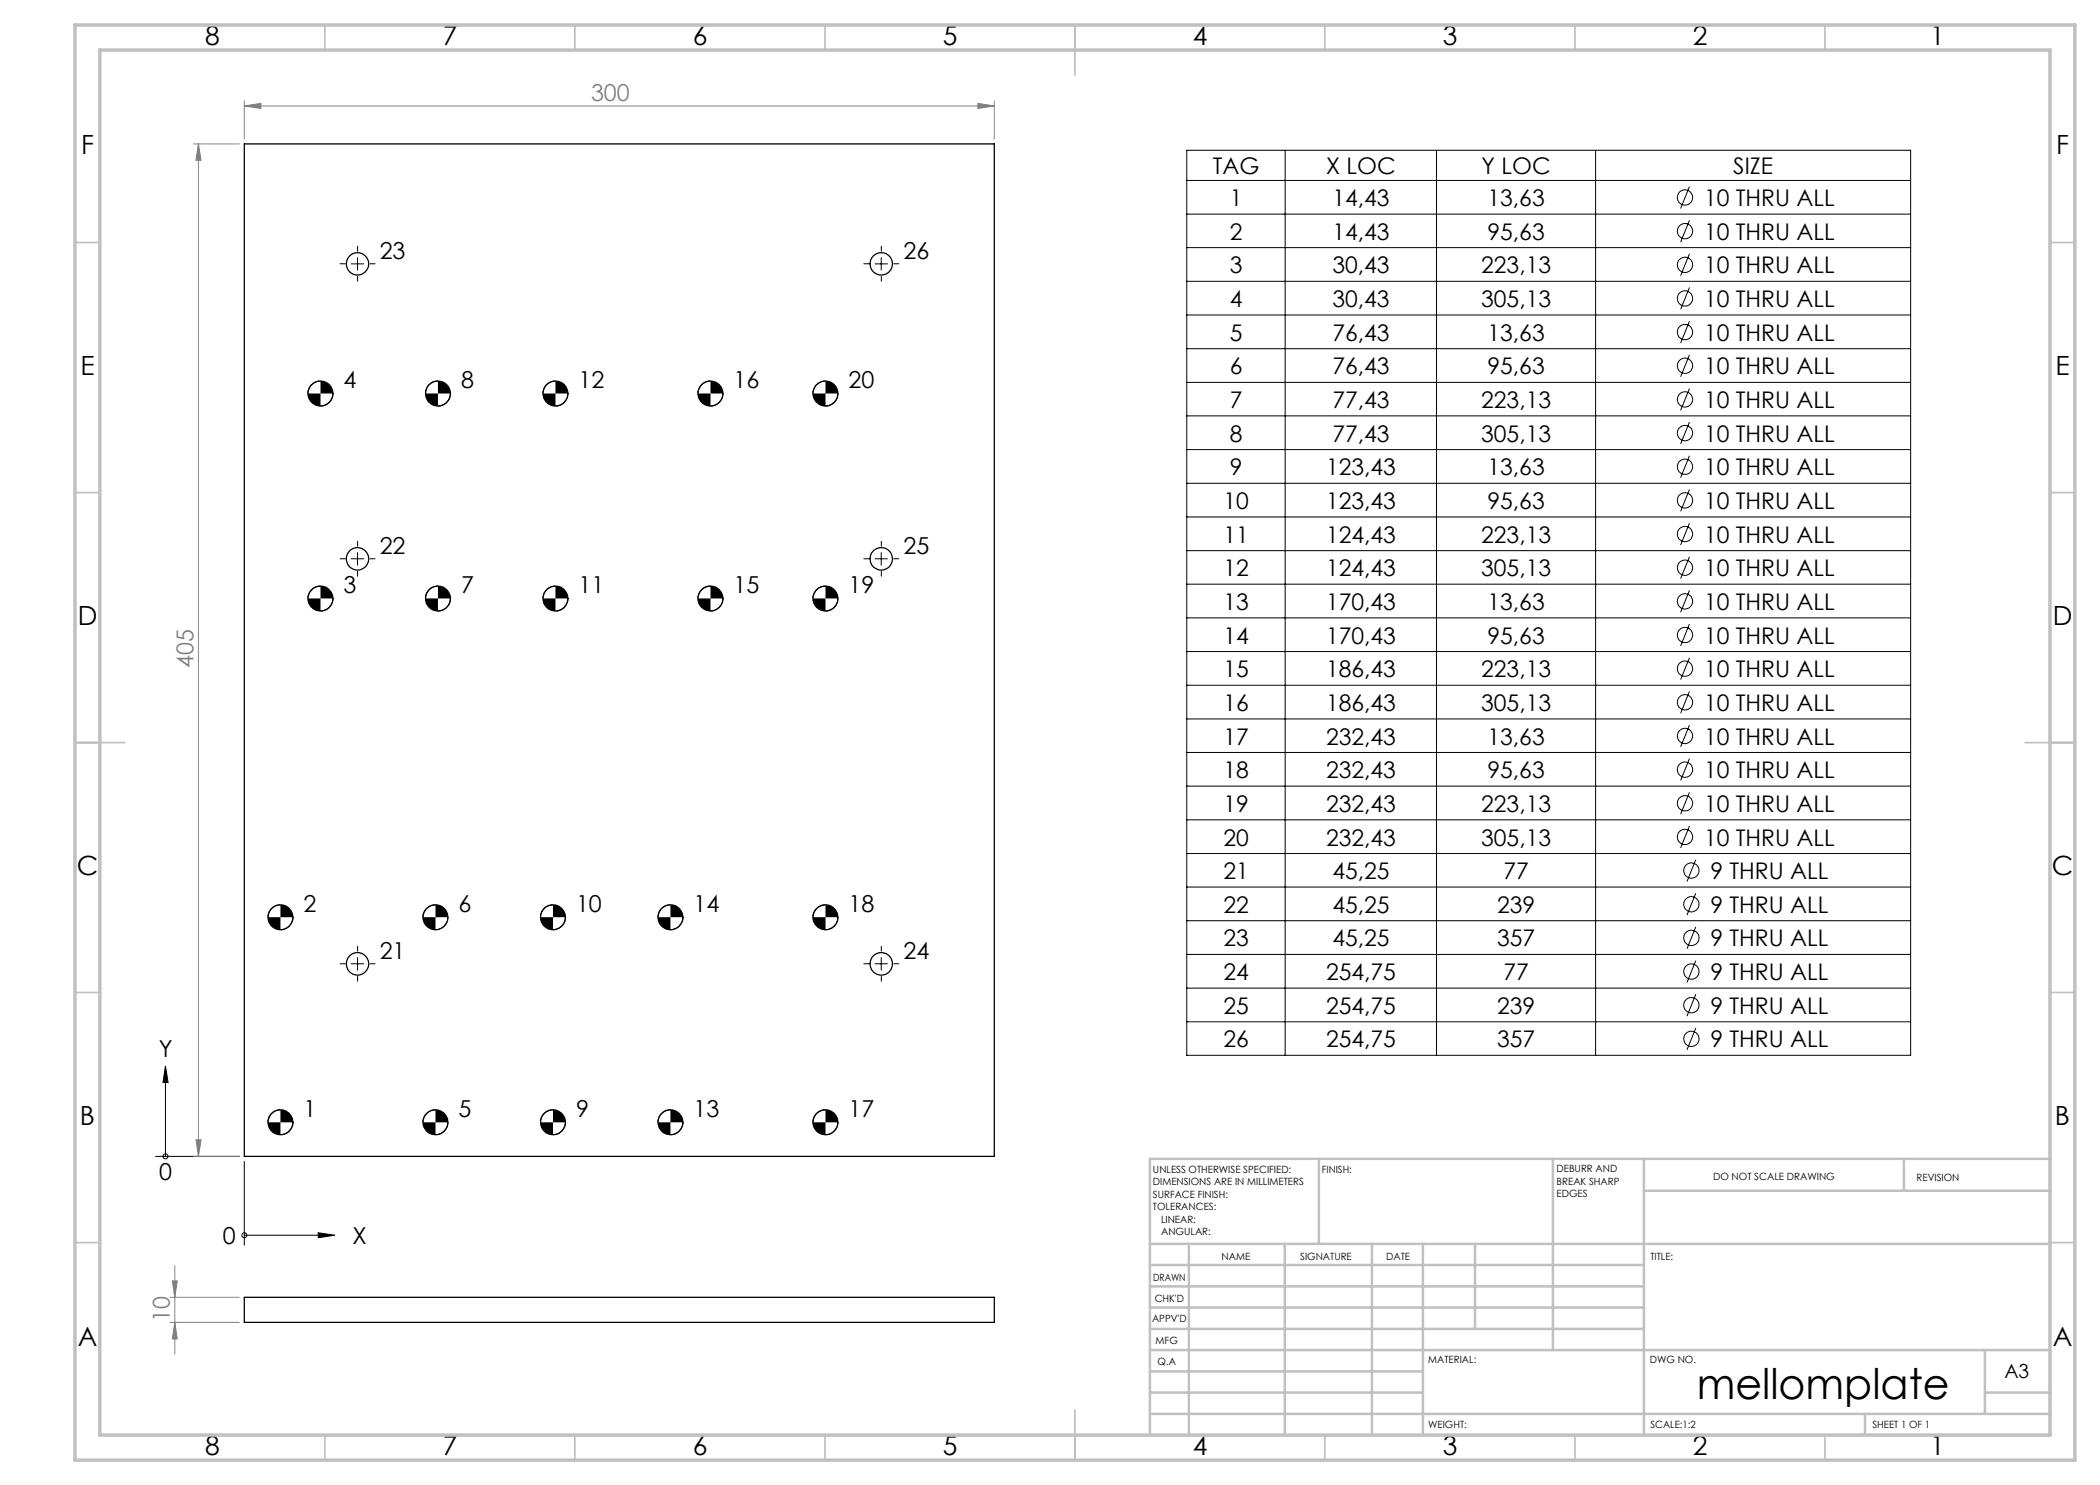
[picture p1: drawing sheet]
<svg xmlns="http://www.w3.org/2000/svg" width="420mm" height="297mm" viewBox="0 0 420 297" stroke-linecap="round" stroke-linejoin="round" font-family="sans-serif">
<g fill="none" stroke="#000" stroke-width=".2">
<path d="M237.3 30.1h144.8v181h-144.8zM237.3 36.1h144.8M257 30.1v181M287.3 30.1v181M319.1 30.1v181M337.9 37.3l-1.8 4.4M70.2 52.8h2.5M71.5 51.5v2.5M175 52.8h2.5M176.2 51.5v2.5M237.3 42.8h144.8M237.3 49.5h144.8"/>
<path d="M237.3 56.3h144.8M337.9 44.1l-1.8 4.3M337.9 50.8l-1.8 4.3M337.9 57.5l-1.8 4.4M64.1 76.2a2.52 2.52 0 0 0-2.5 2.5M66.6 78.7a2.52 2.52 0 0 1-2.5 2.5M87.6 76.2a2.52 2.52 0 0 0-2.5 2.5M90.1 78.7a2.52 2.52 0 0 1-2.5 2.5M111.1 76.2a2.52 2.52 0 0 0-2.5 2.5M113.6 78.7a2.52 2.52 0 0 1-2.5 2.5M142.1 76.2a2.52 2.52 0 0 0-2.5 2.5M144.6 78.7a2.52 2.52 0 0 1-2.5 2.5"/>
<path d="M165.1 76.2a2.52 2.52 0 0 0-2.5 2.5M167.6 78.7a2.46 2.46 0 0 1-2.5 2.5M237.3 63h144.8M237.3 69.7h144.8M237.3 76.5h144.8M337.9 64.2l-1.8 4.4M337.9 71l-1.8 4.3M337.9 77.7l-1.8 4.4M237.3 83.2h144.8M237.3 89.9h144.8M237.3 96.7h144.8M337.9 84.4l-1.8 4.4"/>
<path d="M337.9 91.2l-1.8 4.3M337.9 97.9l-1.8 4.4M64.1 117.2a2.52 2.52 0 0 0-2.5 2.5M66.6 119.7a2.52 2.52 0 0 1-2.5 2.5M70.2 111.8h2.5M71.5 110.5v2.5M87.6 117.2a2.52 2.52 0 0 0-2.5 2.5M90.1 119.7a2.52 2.52 0 0 1-2.5 2.5M111.1 117.2a2.52 2.52 0 0 0-2.5 2.5M113.6 119.7a2.52 2.52 0 0 1-2.5 2.5M142.1 117.2a2.52 2.52 0 0 0-2.5 2.5M144.6 119.7a2.52 2.52 0 0 1-2.5 2.5"/>
<path d="M165.1 117.2a2.52 2.52 0 0 0-2.5 2.5M167.6 119.7a2.46 2.46 0 0 1-2.5 2.5M175 111.8h2.5M176.2 110.5v2.5M237.3 103.4h144.8M237.3 110.1h144.8M237.3 116.8h144.8M337.9 104.6l-1.8 4.4M337.9 111.4l-1.8 4.3M337.9 118.1l-1.8 4.3M237.3 123.6h144.8M237.3 130.3h144.8"/>
<path d="M237.3 137.1h144.8M337.9 124.8l-1.8 4.4M337.9 131.5l-1.8 4.4M337.9 138.3l-1.8 4.4M237.3 143.8h144.8M237.3 150.5h144.8M237.3 157.2h144.8M337.9 145l-1.8 4.4M337.9 151.7l-1.8 4.4M337.9 158.5l-1.8 4.3M237.3 164h144.8M237.3 170.7h144.8"/>
<path d="M237.3 177.4h144.8M337.9 165.2l-1.8 4.4M339.2 171.9l-1.8 4.4M339.2 178.6l-1.8 4.4M56.1 181a2.46 2.46 0 0 0-2.5 2.4M58.6 183.4a2.52 2.52 0 0 1-2.5 2.5M70.2 192.8h2.5M71.5 191.5v2.5M87.1 181a2.46 2.46 0 0 0-2.5 2.4M89.6 183.4a2.46 2.46 0 0 1-2.5 2.5M110.6 181a2.46 2.46 0 0 0-2.5 2.4M113.1 183.4a2.52 2.52 0 0 1-2.5 2.5"/>
<path d="M134.1 181a2.46 2.46 0 0 0-2.5 2.4M136.6 183.4a2.52 2.52 0 0 1-2.5 2.5M165.1 181a2.46 2.46 0 0 0-2.5 2.4M167.6 183.4a2.46 2.46 0 0 1-2.5 2.5M175 192.8h2.5M176.2 191.5v2.5M237.3 184.1h144.8M237.3 190.9h144.8M237.3 197.6h144.8M339.2 185.4l-1.8 4.4M339.2 192.1l-1.8 4.4M339.2 198.9l-1.8 4.3"/>
<path d="M33.1 213.2l.5 3.3h-1zM33.1 216.5v14.8M237.3 204.4h144.8M339.2 205.6l-1.8 4.4M31.1 231.3h16.8M48.9 232.3v16.8M56.1 222a2.46 2.46 0 0 0-2.5 2.5M58.6 224.5a2.53 2.53 0 0 1-2.5 2.4M87.1 222a2.46 2.46 0 0 0-2.5 2.5M89.6 224.5a2.46 2.46 0 0 1-2.5 2.4M110.6 222a2.46 2.46 0 0 0-2.5 2.5M113.1 224.5a2.53 2.53 0 0 1-2.5 2.4"/>
<path d="M134.1 222a2.46 2.46 0 0 0-2.5 2.5M136.6 224.5a2.53 2.53 0 0 1-2.5 2.4M165.1 222a2.46 2.46 0 0 0-2.5 2.5M167.6 224.5a2.46 2.46 0 0 1-2.5 2.4M48.9 247h14.7M63.6 246.6l3.4 .4-3.4 .5z"/>
<circle cx="337" cy="39.5" r="1.53"/>
<circle cx="337" cy="46.2" r="1.53"/>
<circle cx="337" cy="53" r="1.53"/>
<circle cx="337" cy="59.7" r="1.53"/>
<circle cx="337" cy="66.4" r="1.53"/>
<circle cx="337" cy="73.1" r="1.53"/>
<circle cx="337" cy="79.9" r="1.53"/>
<circle cx="337" cy="86.6" r="1.53"/>
<circle cx="337" cy="93.4" r="1.53"/>
<circle cx="337" cy="100.1" r="1.53"/>
<circle cx="337" cy="106.8" r="1.53"/>
<circle cx="337" cy="113.5" r="1.53"/>
<circle cx="337" cy="133.7" r="1.53"/>
<circle cx="337" cy="127" r="1.53"/>
<circle cx="337" cy="120.3" r="1.53"/>
<circle cx="337" cy="147.2" r="1.53"/>
<circle cx="337" cy="153.9" r="1.53"/>
<circle cx="337" cy="140.5" r="1.53"/>
<circle cx="337" cy="160.7" r="1.54"/>
<circle cx="337" cy="167.4" r="1.53"/>
<circle cx="338.3" cy="174.1" r="1.53"/>
<circle cx="338.3" cy="194.3" r="1.54"/>
<circle cx="338.3" cy="180.8" r="1.53"/>
<circle cx="338.3" cy="187.6" r="1.53"/>
<circle cx="338.3" cy="201" r="1.53"/>
<circle cx="338.3" cy="207.8" r="1.53"/>
<circle cx="33.1" cy="231.3" r=".5"/>
<circle cx="48.9" cy="247" r=".5"/>
</g>
<g fill="none" stroke="#808080" stroke-width=".2">
<path d="M38.7 28.8h9.2M39.7 28.8v202.5M39.7 28.8l.5 3.3h-1zM48.9 21.2l3.3-.5v1zM48.9 20.2v7.6M48.9 21.2h150M195.6 20.7l3.3 .5-3.3 .5zM198.9 20.2v7.6M38.7 231.3h9.2M39.2 228h1l-.5 3.3zM34 259.5h13.9M34.5 256.2h1l-.5 3.3z"/>
<path d="M35 253.1v17.7M34 264.5h13.9M35 264.5l.5 3.3h-1z"/>
</g>
<g fill="none" stroke="#000" stroke-width=".2" stroke-dasharray="15.2 1.3 1.3 1.3">
<path d="M69 52.8h-1M71.5 50.3v-1M71.5 55.3v1M74 52.8h1M173.8 52.8h-1M176.3 50.3v-1M176.3 55.3v1M178.8 52.8h1M69 111.8h-1M71.5 109.3v-1M71.5 114.3v1M74 111.8h1"/>
<path d="M173.8 111.8h-1M176.3 109.3v-1M176.3 114.3v1M178.8 111.8h1M69 192.8h-1M71.5 190.3v-1M71.5 195.3v1M74 192.8h1M173.8 192.8h-1M176.3 190.3v-1M176.3 195.3v1M178.8 192.8h1"/>
</g>
<g fill="none" stroke="#c0c0c0" stroke-width=".35">
<path d="M65 5v5M115 5v5M165 5v5M215 5v10M265 5v5M315 5v5M365 5v5M15 48.5h5M410 48.5h5M15 98.5h5M410 98.5h5M15 148.5h10"/>
<path d="M405 148.5h10M15 198.5h5M410 198.5h5M15 248.5h5M410 248.5h5M65 287v5M115 287v5M165 287v5M215 282v10M265 287v5M315 287v5M365 287v5"/>
</g>
<g fill="none" stroke="#c0c0c0" stroke-width=".5">
<path d="M263.8 231.8v17M310.6 231.8v38.2M328.8 231.8v55.2M328.8 238.2h81.2M380.8 231.8v6.4M410 231.8h-180v55.2M230 248.8h180M230 257.3h98.8M230 253h98.8M237.8 248.8v38.2M257 248.8v38.2M274.4 248.8v38.2"/>
<path d="M284.6 248.8v38.2M295 248.8v17M230 265.8h98.8M230 261.5h98.8M230 278.5h54.6M230 274.3h54.6M230 270h180M397 278.5h13M397 270v12.8M230 282.8h180M373 282.8v4.2"/>
</g>
<path d="M15 5h400v287h-400zM20 10h390v277h-390z" fill="none" stroke="#c0c0c0" stroke-width=".7"/>
<path d="M61.6 119.7a2.46 2.46 0 0 0 2.5 2.5v-2.5zM64.1 117.2v2.5h2.5a2.59 2.59 0 0 0-2.5-2.5zM85.1 119.7a2.46 2.46 0 0 0 2.5 2.5v-2.5zM87.6 117.2v2.5h2.5a2.59 2.59 0 0 0-2.5-2.5zM108.6 119.7a2.52 2.52 0 0 0 2.5 2.5v-2.5zM111.1 117.2v2.5h2.5a2.59 2.59 0 0 0-2.5-2.5zM139.6 119.7a2.46 2.46 0 0 0 2.5 2.5v-2.5zM142.1 117.2v2.5h2.5a2.59 2.59 0 0 0-2.5-2.5zM162.6 119.7a2.46 2.46 0 0 0 2.5 2.5v-2.5zM165.1 117.2v2.5h2.5a2.52 2.52 0 0 0-2.5-2.5zM162.6 78.7a2.46 2.46 0 0 0 2.5 2.5v-2.5zM165.1 76.2v2.5h2.5a2.46 2.46 0 0 0-2.5-2.5zM139.6 78.7a2.46 2.46 0 0 0 2.5 2.5v-2.5zM142.1 76.2v2.5h2.5a2.52 2.52 0 0 0-2.5-2.5zM108.6 78.7a2.52 2.52 0 0 0 2.5 2.5v-2.5zM111.1 76.2v2.5h2.5a2.52 2.52 0 0 0-2.5-2.5zM85.1 78.7a2.46 2.46 0 0 0 2.5 2.5v-2.5zM87.6 76.2v2.5h2.5a2.52 2.52 0 0 0-2.5-2.5zM61.6 78.7a2.46 2.46 0 0 0 2.5 2.5v-2.5zM64.1 76.2v2.5h2.5a2.52 2.52 0 0 0-2.5-2.5zM53.6 224.5a2.46 2.46 0 0 0 2.5 2.4v-2.4zM56.1 222v2.5h2.5a2.52 2.52 0 0 0-2.5-2.5zM84.6 224.5a2.46 2.46 0 0 0 2.5 2.4v-2.4zM87.1 222v2.5h2.5a2.46 2.46 0 0 0-2.5-2.5zM108.1 224.5a2.46 2.46 0 0 0 2.5 2.4v-2.4zM110.6 222v2.5h2.5a2.52 2.52 0 0 0-2.5-2.5zM131.6 224.5a2.53 2.53 0 0 0 2.5 2.4v-2.4zM134.1 222v2.5h2.5a2.52 2.52 0 0 0-2.5-2.5zM162.6 224.5a2.46 2.46 0 0 0 2.5 2.4v-2.4zM165.1 222v2.5h2.5a2.46 2.46 0 0 0-2.5-2.5zM162.6 183.4a2.46 2.46 0 0 0 2.5 2.5v-2.5zM165.1 181v2.4h2.5a2.46 2.46 0 0 0-2.5-2.4zM131.6 183.4a2.52 2.52 0 0 0 2.5 2.5v-2.5zM134.1 181v2.4h2.5a2.53 2.53 0 0 0-2.5-2.4zM108.1 183.4a2.46 2.46 0 0 0 2.5 2.5v-2.5zM110.6 181v2.4h2.5a2.53 2.53 0 0 0-2.5-2.4zM84.6 183.4a2.46 2.46 0 0 0 2.5 2.5v-2.5zM87.1 181v2.4h2.5a2.46 2.46 0 0 0-2.5-2.4zM53.6 183.4a2.46 2.46 0 0 0 2.5 2.5v-2.5zM56.1 181v2.4h2.5a2.53 2.53 0 0 0-2.5-2.4zM63.6 246.6l3.4 .4-3.4 .5zM33.1 213.2l.5 3.3h-1z" fill="#000"/>
<g fill="#808080">
<path d="M195.6 20.7l3.3 .5-3.3 .5zM48.9 21.2l3.3-.5v1z"/>
<path d="M35 264.5l.5 3.3h-1zM34.5 256.2h1l-.5 3.3z"/>
<path d="M39.7 28.8l.5 3.3h-1zM39.2 228h1l-.5 3.3z"/>
</g>
<g fill="none" stroke="#000" stroke-width=".25">
<path d="M48.9 28.8h150v202.5h-150zM48.9 259.5h150v5h-150z"/>
<circle cx="71.5" cy="52.8" r="2.24"/>
<circle cx="176.2" cy="52.8" r="2.25"/>
<circle cx="64.1" cy="78.7" r="2.51"/>
<circle cx="87.6" cy="78.7" r="2.51"/>
<circle cx="111.1" cy="78.7" r="2.51"/>
<circle cx="142.1" cy="78.7" r="2.51"/>
<circle cx="165.1" cy="78.7" r="2.5"/>
<circle cx="64.1" cy="119.7" r="2.5"/>
<circle cx="71.5" cy="111.8" r="2.25"/>
<circle cx="87.6" cy="119.7" r="2.5"/>
<circle cx="111.1" cy="119.7" r="2.5"/>
<circle cx="142.1" cy="119.7" r="2.5"/>
<circle cx="165.1" cy="119.7" r="2.49"/>
<circle cx="176.3" cy="111.8" r="2.26"/>
<circle cx="56.1" cy="183.5" r="2.5"/>
<circle cx="71.5" cy="192.8" r="2.25"/>
<circle cx="87.1" cy="183.5" r="2.49"/>
<circle cx="110.6" cy="183.5" r="2.5"/>
<circle cx="134.1" cy="183.5" r="2.5"/>
<circle cx="165.1" cy="183.5" r="2.49"/>
<circle cx="176.3" cy="192.8" r="2.26"/>
<circle cx="56.1" cy="224.5" r="2.51"/>
<circle cx="87.1" cy="224.5" r="2.5"/>
<circle cx="110.6" cy="224.5" r="2.51"/>
<circle cx="134.1" cy="224.5" r="2.51"/>
<circle cx="165.1" cy="224.5" r="2.5"/>
</g>
<text font-size="8.5" x="339.3" y="279.7">mellomplate</text>
<g font-size="5.3">
<text x="41" y="9">8</text>
<text x="88.5" y="9">7</text>
<text x="138.5" y="9">6</text>
<text x="188.5" y="9">5</text>
<text x="238.5" y="9">4</text>
<text x="288.5" y="9">3</text>
<text x="338.5" y="9">2</text>
<text x="386" y="9">1</text>
<text x="16.2" y="30.7">F</text>
<text x="411.2" y="30.7">F</text>
<text x="16.1" y="75">E</text>
<text x="411.1" y="75">E</text>
<text x="15.5" y="125">D</text>
<text x="410.5" y="125">D</text>
<text x="15.4" y="175">C</text>
<text x="410.4" y="175">C</text>
<text x="16" y="225">B</text>
<text x="411" y="225">B</text>
<text x="15.5" y="269.2">A</text>
<text x="410.5" y="269.2">A</text>
<text x="41" y="291">8</text>
<text x="88.5" y="291">7</text>
<text x="138.5" y="291">6</text>
<text x="188.5" y="291">5</text>
<text x="238.5" y="291">4</text>
<text x="288.5" y="291">3</text>
<text x="338.5" y="291">2</text>
<text x="386" y="291">1</text>
</g>
<g font-size="4.7" fill="#808080">
<text x="118.2" y="20.2">300</text>
<text x="38.7" y="133.6" transform="rotate(-90 38.7 133.6)">405</text>
<text x="34" y="264.4" transform="rotate(-90 34 264.4)">10</text>
</g>
<g font-size="4.7">
<text x="75.9" y="51.8">23</text>
<text x="180.7" y="51.8">26</text>
<text x="68.7" y="77.6">4</text>
<text x="92.2" y="77.6">8</text>
<text x="115.7" y="77.6">12</text>
<text x="146.7" y="77.6">16</text>
<text x="169.7" y="77.6">20</text>
<text x="75.9" y="110.8">22</text>
<text x="180.7" y="110.8">25</text>
<text x="68.7" y="118.6">3</text>
<text x="92.2" y="118.6">7</text>
<text x="115.7" y="118.6">11</text>
<text x="146.7" y="118.6">15</text>
<text x="169.7" y="118.6">19</text>
<text x="60.7" y="182.4">2</text>
<text x="91.7" y="182.3">6</text>
<text x="115.2" y="182.3">10</text>
<text x="138.7" y="182.3">14</text>
<text x="169.7" y="182.3">18</text>
<text x="75.9" y="191.8">21</text>
<text x="180.7" y="191.8">24</text>
<text x="31.7" y="211.4">Y</text>
<text x="60.7" y="223.4">1</text>
<text x="91.7" y="223.4">5</text>
<text x="115.2" y="223.3">9</text>
<text x="138.7" y="223.3">13</text>
<text x="169.7" y="223.3">17</text>
<text x="31.8" y="236">0</text>
<text x="44.6" y="248.8">0</text>
<text x="70.5" y="248.8">X</text>
</g>
<g font-size="4.6">
<text x="242.5" y="34.8">TAG</text>
<text x="265.2" y="34.8">X LOC</text>
<text x="296.3" y="34.8">Y LOC</text>
<text x="346.6" y="34.8">SIZE</text>
<text x="245.9" y="41.2">1</text>
<text x="266.5" y="41.2">14,43</text>
<text x="297.5" y="41.2">13,63</text>
<text x="340.8" y="41.2">10 THRU ALL</text>
<text x="245.9" y="48">2</text>
<text x="266.5" y="48">14,43</text>
<text x="297.5" y="48">95,63</text>
<text x="340.8" y="47.9">10 THRU ALL</text>
<text x="245.9" y="54.7">3</text>
<text x="266.5" y="54.7">30,43</text>
<text x="296.2" y="54.7">223,13</text>
<text x="340.8" y="54.7">10 THRU ALL</text>
<text x="245.9" y="61.4">4</text>
<text x="266.5" y="61.4">30,43</text>
<text x="296.2" y="61.4">305,13</text>
<text x="340.8" y="61.4">10 THRU ALL</text>
<text x="245.9" y="68.1">5</text>
<text x="266.5" y="68.1">76,43</text>
<text x="297.5" y="68.1">13,63</text>
<text x="340.8" y="68.1">10 THRU ALL</text>
<text x="245.9" y="74.9">6</text>
<text x="266.5" y="74.9">76,43</text>
<text x="297.5" y="74.9">95,63</text>
<text x="340.8" y="74.9">10 THRU ALL</text>
<text x="245.9" y="81.6">7</text>
<text x="266.5" y="81.6">77,43</text>
<text x="296.2" y="81.6">223,13</text>
<text x="340.8" y="81.6">10 THRU ALL</text>
<text x="245.9" y="88.3">8</text>
<text x="266.5" y="88.3">77,43</text>
<text x="296.2" y="88.3">305,13</text>
<text x="340.8" y="88.3">10 THRU ALL</text>
<text x="245.9" y="95.1">9</text>
<text x="265.2" y="95.1">123,43</text>
<text x="297.5" y="95.1">13,63</text>
<text x="340.8" y="95.1">10 THRU ALL</text>
<text x="244.7" y="101.8">10</text>
<text x="265.2" y="101.8">123,43</text>
<text x="297.5" y="101.8">95,63</text>
<text x="340.8" y="101.8">10 THRU ALL</text>
<text x="244.7" y="108.5">11</text>
<text x="265.2" y="108.5">124,43</text>
<text x="296.2" y="108.5">223,13</text>
<text x="340.8" y="108.5">10 THRU ALL</text>
<text x="244.7" y="115.3">12</text>
<text x="265.2" y="115.3">124,43</text>
<text x="296.2" y="115.3">305,13</text>
<text x="340.8" y="115.3">10 THRU ALL</text>
<text x="244.7" y="122">13</text>
<text x="265.2" y="122">170,43</text>
<text x="297.5" y="122">13,63</text>
<text x="340.8" y="122">10 THRU ALL</text>
<text x="244.7" y="128.7">14</text>
<text x="265.2" y="128.7">170,43</text>
<text x="297.5" y="128.7">95,63</text>
<text x="340.8" y="128.7">10 THRU ALL</text>
<text x="244.7" y="135.5">15</text>
<text x="265.2" y="135.5">186,43</text>
<text x="296.2" y="135.5">223,13</text>
<text x="340.8" y="135.4">10 THRU ALL</text>
<text x="244.7" y="142.2">16</text>
<text x="265.2" y="142.2">186,43</text>
<text x="296.2" y="142.2">305,13</text>
<text x="340.8" y="142.2">10 THRU ALL</text>
<text x="244.7" y="148.9">17</text>
<text x="265.2" y="148.9">232,43</text>
<text x="297.5" y="148.9">13,63</text>
<text x="340.8" y="148.9">10 THRU ALL</text>
<text x="244.7" y="155.6">18</text>
<text x="265.2" y="155.6">232,43</text>
<text x="297.5" y="155.6">95,63</text>
<text x="340.8" y="155.6">10 THRU ALL</text>
<text x="244.7" y="162.4">19</text>
<text x="265.2" y="162.4">232,43</text>
<text x="296.2" y="162.4">223,13</text>
<text x="340.8" y="162.4">10 THRU ALL</text>
<text x="244.7" y="169.1">20</text>
<text x="265.2" y="169.1">232,43</text>
<text x="296.2" y="169.1">305,13</text>
<text x="340.8" y="169.1">10 THRU ALL</text>
<text x="244.7" y="175.8">21</text>
<text x="266.5" y="175.8">45,25</text>
<text x="300.7" y="175.8">77</text>
<text x="342.1" y="175.8">9 THRU ALL</text>
<text x="244.7" y="182.6">22</text>
<text x="266.5" y="182.6">45,25</text>
<text x="299.4" y="182.6">239</text>
<text x="342.1" y="182.6">9 THRU ALL</text>
<text x="244.7" y="189.3">23</text>
<text x="266.5" y="189.3">45,25</text>
<text x="299.4" y="189.3">357</text>
<text x="342.1" y="189.3">9 THRU ALL</text>
<text x="244.7" y="196">24</text>
<text x="265.2" y="196">254,75</text>
<text x="300.7" y="196">77</text>
<text x="342.1" y="196">9 THRU ALL</text>
<text x="244.7" y="202.8">25</text>
<text x="265.2" y="202.8">254,75</text>
<text x="299.4" y="202.8">239</text>
<text x="342.1" y="202.8">9 THRU ALL</text>
<text x="244.7" y="209.5">26</text>
<text x="265.2" y="209.5">254,75</text>
<text x="299.4" y="209.5">357</text>
<text x="342.1" y="209.5">9 THRU ALL</text>
</g>
<text font-size="3.9" x="400.9" y="275.5">A3</text>
<g font-size="2">
<text x="230.6" y="234.6">UNLESS OTHERWISE SPECIFIED:</text>
<text x="230.6" y="237.1">DIMENSIONS ARE IN MILLIMETERS</text>
<text x="230.6" y="239.6">SURFACE FINISH:</text>
<text x="264.4" y="234.6">FINISH:</text>
<text x="311.3" y="234.5">DEBURR AND</text>
<text x="311.3" y="237">BREAK SHARP</text>
<text x="311.3" y="239.5">EDGES</text>
<text x="342.6" y="236">DO NOT SCALE DRAWING</text>
<text x="383.3" y="236.2">REVISION</text>
<text x="230.6" y="242.1">TOLERANCES:</text>
<text x="232.2" y="244.6">LINEAR:</text>
<text x="232.2" y="247.1">ANGULAR:</text>
<text x="244.3" y="252">NAME</text>
<text x="260" y="251.9">SIGNATURE</text>
<text x="277.2" y="251.9">DATE</text>
<text x="330.1" y="251.9">TITLE:</text>
<text x="230.6" y="256.1">DRAWN</text>
<text x="230.9" y="260.3">CHK'D</text>
<text x="230.4" y="264.4">APPV'D</text>
<text x="231.1" y="268.8">MFG</text>
<text x="231.5" y="273">Q.A</text>
<text x="285.6" y="272.5">MATERIAL:</text>
<text x="330" y="272.5">DWG NO.</text>
<text x="285.6" y="285.5">WEIGHT:</text>
<text x="330.1" y="285.6">SCALE:1:2</text>
<text x="374.5" y="285.6">SHEET 1 OF 1</text>
</g>
</svg>
